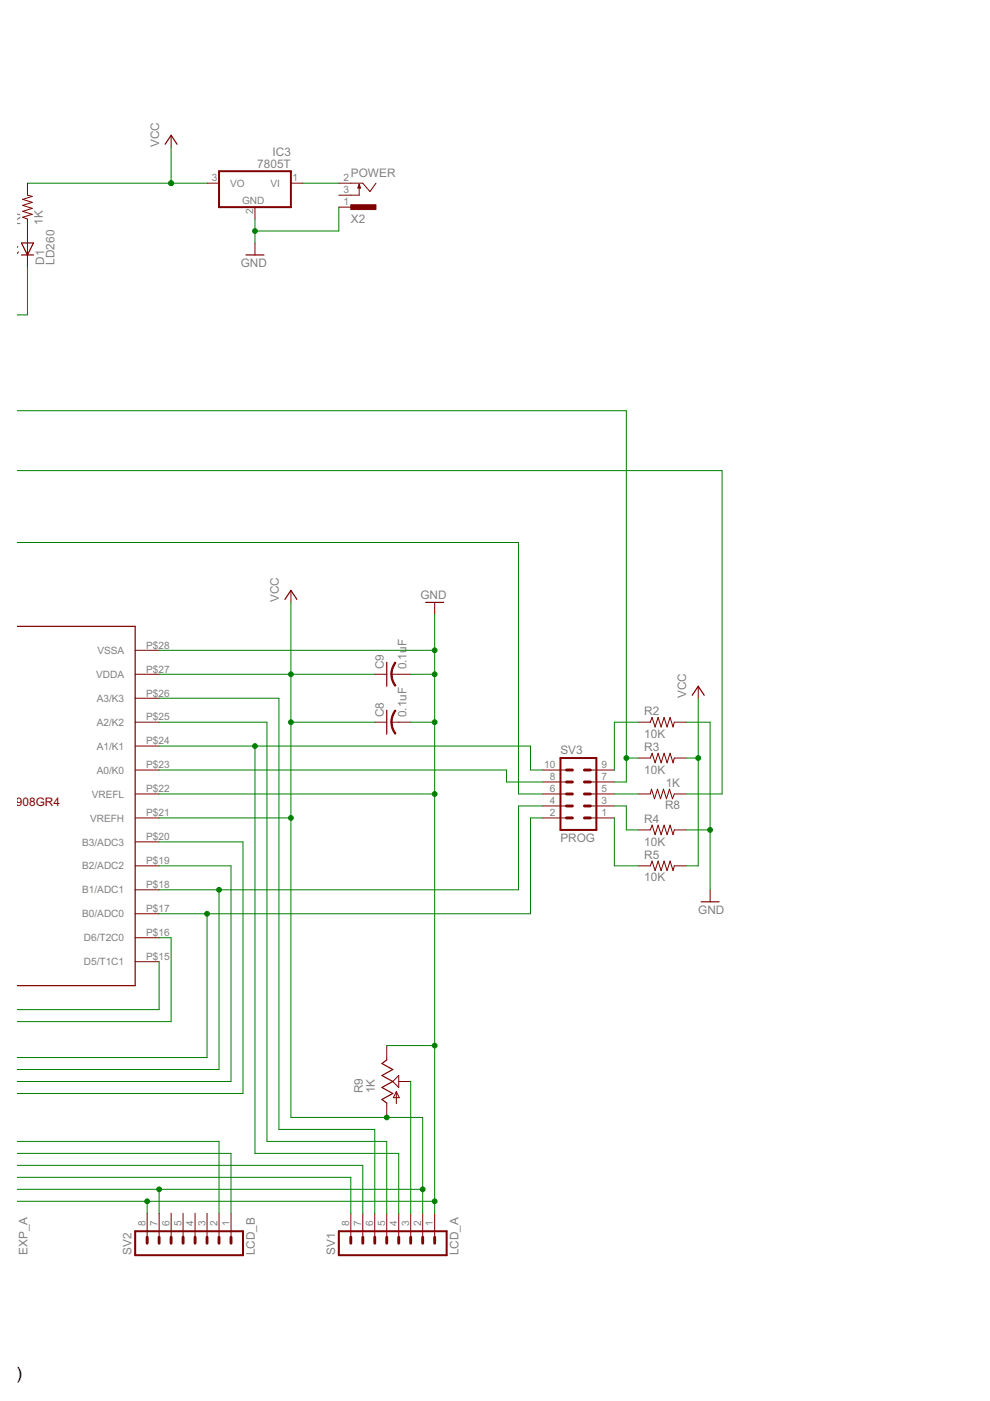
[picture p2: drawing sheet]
<svg xmlns="http://www.w3.org/2000/svg" width="210mm" height="297mm" viewBox="0 0 210 297" stroke-linecap="round" stroke-linejoin="round" font-family="sans-serif">
<g fill="#800000" stroke="#800000" stroke-width=".21">
<path d="M28.7 203.9h5z"/>
<path d="M28.7 198.8h5z"/>
<path d="M28.7 193.7h5z"/>
<path d="M28.7 188.7h5z"/>
<path d="M28.7 183.6h5z"/>
<path d="M28.7 178.5h5z"/>
<path d="M28.7 173.4h5z"/>
<path d="M28.7 168.3h5z"/>
<path d="M28.7 163.3h5z"/>
<path d="M28.7 158.2h5z"/>
<path d="M28.7 153.1h5z"/>
<path d="M28.7 148h5z"/>
<path d="M28.7 143h5z"/>
<path d="M28.7 137.9h5z"/>
<path d="M143 153.1h2.5z"/>
<path d="M135.3 153.1h2.6z"/>
<path d="M138.3 152.1l-.4 1z"/>
<path d="M138.3 152.1l.6 2z"/>
<path d="M139.5 152.1l-.6 2z"/>
<path d="M139.5 152.1l.7 2z"/>
<path d="M140.8 152.1l-.6 2z"/>
<path d="M140.8 152.1l.6 2z"/>
<path d="M142.1 152.1l-.7 2z"/>
<path d="M142.1 152.1l.6 2z"/>
<path d="M143 153.1l-.3 1z"/>
<path d="M36.3 28.7v2.5z"/>
<path d="M143 160.7h2.5z"/>
<path d="M135.3 160.7h2.6z"/>
<path d="M138.3 159.7l-.4 1z"/>
<path d="M138.3 159.7l.6 2z"/>
<path d="M139.5 159.7l-.6 2z"/>
<path d="M139.5 159.7l.7 2z"/>
<path d="M140.8 159.7l-.6 2z"/>
<path d="M140.8 159.7l.6 2z"/>
<path d="M142.1 159.7l-.7 2z"/>
<path d="M142.1 159.7l.6 2z"/>
<path d="M143 160.7l-.3 1z"/>
<path d="M143 176h2.5z"/>
<path d="M135.3 176h2.6z"/>
<path d="M138.3 174.9l-.4 1.1z"/>
<path d="M138.3 174.9l.6 2.1z"/>
<path d="M139.5 174.9l-.6 2.1z"/>
<path d="M139.5 174.9l.7 2.1z"/>
<path d="M140.8 174.9l-.6 2.1z"/>
<path d="M140.8 174.9l.6 2.1z"/>
<path d="M142.1 174.9l-.7 2.1z"/>
<path d="M142.1 174.9l.6 2.1z"/>
<path d="M143 176l-.3 1z"/>
<path d="M143 183.6h2.5z"/>
<path d="M135.3 183.6h2.6z"/>
<path d="M138.3 182.6l-.4 1z"/>
<path d="M138.3 182.6l.6 2z"/>
<path d="M139.5 182.6l-.6 2z"/>
<path d="M139.5 182.6l.7 2z"/>
<path d="M140.8 182.6l-.6 2z"/>
<path d="M140.8 182.6l.6 2z"/>
<path d="M142.1 182.6l-.7 2z"/>
<path d="M142.1 182.6l.6 2z"/>
<path d="M143 183.6l-.3 1z"/>
<path d="M61.7 125.2v2.5z"/>
<path d="M92.2 127.7v2.6z"/>
<path d="M61.7 38.8h2.5z"/>
<path d="M54.1 43.9v2.5z"/>
<path d="M43.9 38.8h2.5z"/>
<path d="M54.1 51.5v2.6z"/>
<path d="M5.8 38.8v2.6z"/>
<path d="M5.8 46.4v2.6z"/>
<path d="M4.8 46.1l1 .3z"/>
<path d="M4.8 46.1l2-.7z"/>
<path d="M4.8 44.8l2 .6z"/>
<path d="M4.8 44.8l2-.6z"/>
<path d="M4.8 43.5l2 .7z"/>
<path d="M4.8 43.5l2-.6z"/>
<path d="M4.8 42.3l2 .6z"/>
<path d="M4.8 42.3l2-.7z"/>
<path d="M5.8 41.4l1 .2z"/>
<path d="M5.8 54.1v2.5z"/>
<path d="M5.8 49v2.5z"/>
<path d="M5.8 51.5v2.6z"/>
<path d="M3.8 52.3v1.4z"/>
<path d="M3.9 53.4l-.1 1.4z"/>
<path d="M83 153.1h1.5z"/>
<path d="M79.5 153.1h2.5z"/>
<path d="M84.5 153.1h2.6z"/>
<path d="M83 143h1.5z"/>
<path d="M79.5 143h2.5z"/>
<path d="M84.5 143h2.6z"/>
<path d="M71.8 43.9h2.6z"/>
<path d="M71.8 38.8h2.6z"/>
<path d="M71.8 41.4h2.6z"/>
<path d="M74.4 38.8h2.5z"/>
<path d="M76.9 38.8l1.5 1.8z"/>
<path d="M79.7 38.8l-1.3 1.8z"/>
<path d="M74.4 41.4h1.8z"/>
<path d="M76.2 39.1v2.3z"/>
<path d="M135.3 168.3h2.6z"/>
<path d="M143 168.3h2.5z"/>
<path d="M143 168.3l-.4 1.1z"/>
<path d="M141.9 167.3l.7 2.1z"/>
<path d="M141.9 167.3l-.6 2.1z"/>
<path d="M140.7 167.3l.6 2.1z"/>
<path d="M140.7 167.3l-.7 2.1z"/>
<path d="M139.4 167.3l.6 2.1z"/>
<path d="M139.4 167.3l-.6 2.1z"/>
<path d="M138.1 167.3l.7 2.1z"/>
<path d="M138.1 167.3l-.2 1z"/>
<path d="M125.2 173.4h5.1z"/>
<path d="M125.2 170.9h5.1z"/>
<path d="M125.2 168.3h5.1z"/>
<path d="M115 173.4h5.1z"/>
<path d="M115 170.9h5.1z"/>
<path d="M115 168.3h5.1z"/>
<path d="M125.2 165.8h5.1z"/>
<path d="M125.2 163.3h5.1z"/>
<path d="M115 165.8h5.1z"/>
<path d="M115 163.3h5.1z"/>
<path d="M150.6 188.7v2.5z"/>
<path d="M148 145.5v2.5z"/>
<path d="M92.2 257.2v5.1z"/>
<path d="M89.6 257.2v5.1z"/>
<path d="M87.1 257.2v5.1z"/>
<path d="M84.5 257.2v5.1z"/>
<path d="M82 257.2v5.1z"/>
<path d="M79.5 257.2v5.1z"/>
<path d="M76.9 257.2v5.1z"/>
<path d="M74.4 257.2v5.1z"/>
<path d="M49 257.2v5.1z"/>
<path d="M46.4 257.2v5.1z"/>
<path d="M43.9 257.2v5.1z"/>
<path d="M41.4 257.2v5.1z"/>
<path d="M38.8 257.2v5.1z"/>
<path d="M36.3 257.2v5.1z"/>
<path d="M33.7 257.2v5.1z"/>
<path d="M31.2 257.2v5.1z"/>
<path d="M82 234.4v2.5z"/>
<path d="M82 221.7v2.5z"/>
<path d="M84.5 229.3h2.6z"/>
<path d="M82 233.9v.5z"/>
<path d="M82 224.2v.5z"/>
<path d="M83.3 229.3l1.2-1.3z"/>
<path d="M83.3 229.3l1.2 1.3z"/>
<path d="M84.5 228v2.6z"/>
<path d="M84 231.5v2.5z"/>
<path d="M84 231.5l.7 1.2z"/>
<path d="M83.4 232.7h1.3z"/>
<path d="M84 231.5l-.6 1.2z"/>
<path d="M83.8 150.5l.1 .2-.6 1.4-.2 1h-.2l.2-1.4z" fill-rule="evenodd"/>
<path d="M82.9 153.1h.2l.2 1 .6 1.4-.1 .2-.7-1.2z" fill-rule="evenodd"/>
<path d="M83.8 140.4l.1 .1-.6 1.4-.2 1.1h-.2l.2-1.4z" fill-rule="evenodd"/>
<path d="M82.9 143h.2l.2 1 .6 1.4-.1 .1-.7-1.2z" fill-rule="evenodd"/>
</g>
<g fill="#800000" stroke="#800000" stroke-width=".25">
<path d="M3.8 132.8h24.9z"/>
<path d="M28.7 132.8v76.2z"/>
<path d="M3.8 209h24.9z"/>
<path d="M36.3 28.7l1.2 1.9z"/>
<path d="M36.3 28.7l-1.3 1.9z"/>
<path d="M61.7 125.2l1.2 1.9z"/>
<path d="M61.7 125.2l-1.3 1.9z"/>
<path d="M90.3 127.7h3.8z"/>
<path d="M52.2 54.1h3.8z"/>
<path d="M7.1 51.5l-1.3 2.6z"/>
<path d="M4.6 51.5l1.2 2.6z"/>
<path d="M5.8 54.1h1.3z"/>
<path d="M4.6 54.1h1.2z"/>
<path d="M5.8 51.5h1.3z"/>
<path d="M4.6 51.5h1.2z"/>
<path d="M82 150.6v5.1z"/>
<path d="M82 140.4v5.1z"/>
<path d="M76.2 39.1l.2 .8z"/>
<path d="M75.9 39.9h.5z"/>
<path d="M76.2 39.1l-.3 .8z"/>
<path d="M148.7 191.2h3.8z"/>
<path d="M148 145.5l1.3 1.9z"/>
<path d="M148 145.5l-1.2 1.9z"/>
<path d="M81 233.1l1 .8z"/>
<path d="M81 233.1l2.3-1.3z"/>
<path d="M81 230.6l2.3 1.2z"/>
<path d="M81 230.6l2.3-1.3z"/>
<path d="M81 228l2.3 1.3z"/>
<path d="M81 228l2.3-1.2z"/>
<path d="M81 225.5l2.3 1.3z"/>
<path d="M81 225.5l1-.8z"/>
</g>
<g fill="#800000" stroke="#800000" stroke-width=".42">
<path d="M46.4 43.9h15.3z"/>
<path d="M46.4 36.3v7.6z"/>
<path d="M46.4 36.3h15.3z"/>
<path d="M61.7 36.3v7.6z"/>
<path d="M118.8 176h7.6z"/>
<path d="M118.8 160.7v15.3z"/>
<path d="M126.4 160.7v15.3z"/>
<path d="M118.8 160.7h7.6z"/>
<path d="M94.7 261v5.1z"/>
<path d="M71.8 266.1h22.9z"/>
<path d="M71.8 261h22.9z"/>
<path d="M71.8 261v5.1z"/>
<path d="M51.5 261v5.1z"/>
<path d="M28.7 266.1h22.8z"/>
<path d="M28.7 261h22.8z"/>
<path d="M28.7 261v5.1z"/>
</g>
<path d="M74.4 43.4h5.3v1h-5.3z" fill="#800000" stroke="#800000" stroke-width=".21"/>
<g fill="#800000" stroke="#800000" stroke-width=".61">
<path d="M123.9 168.3h1.3z"/>
<path d="M123.9 170.9h1.3z"/>
<path d="M123.9 173.4h1.3z"/>
<path d="M120.1 168.3h1.3z"/>
<path d="M120.1 170.9h1.3z"/>
<path d="M120.1 173.4h1.3z"/>
<path d="M123.9 163.3h1.3z"/>
<path d="M123.9 165.8h1.3z"/>
<path d="M120.1 163.3h1.3z"/>
<path d="M120.1 165.8h1.3z"/>
<path d="M87.1 262.3v1.3z"/>
<path d="M89.6 262.3v1.3z"/>
<path d="M92.2 262.3v1.3z"/>
<path d="M82 262.3v1.3z"/>
<path d="M84.5 262.3v1.3z"/>
<path d="M74.4 262.3v1.3z"/>
<path d="M76.9 262.3v1.3z"/>
<path d="M79.5 262.3v1.3z"/>
<path d="M43.9 262.3v1.3z"/>
<path d="M46.4 262.3v1.3z"/>
<path d="M49 262.3v1.3z"/>
<path d="M38.8 262.3v1.3z"/>
<path d="M41.4 262.3v1.3z"/>
<path d="M31.2 262.3v1.3z"/>
<path d="M33.7 262.3v1.3z"/>
<path d="M36.3 262.3v1.3z"/>
</g>
<g fill="#008000" stroke="#008000" stroke-width=".21">
<path d="M5.8 56.6v10.2z"/>
<path d="M3.8 66.8h2z"/>
<path d="M71.8 43.9v5.1z"/>
<path d="M54.1 49h17.7z"/>
<path d="M54.1 49v2.5z"/>
<path d="M54.1 46.4v2.6z"/>
<path d="M145.5 153.1h5.1z"/>
<path d="M145.5 176h5.1z"/>
<path d="M150.6 153.1v22.9z"/>
<path d="M150.6 176v12.7z"/>
<path d="M87.1 153.1h5.1z"/>
<path d="M87.1 143h5.1z"/>
<path d="M92.2 130.3v7.6z"/>
<path d="M33.7 137.9h58.5z"/>
<path d="M92.2 137.9v5.1z"/>
<path d="M92.2 143v10.1z"/>
<path d="M33.7 168.3h58.5z"/>
<path d="M92.2 153.1v15.2z"/>
<path d="M92.2 168.3v53.4z"/>
<path d="M92.2 221.7v33z"/>
<path d="M92.2 254.7v2.5z"/>
<path d="M82 221.7h10.2z"/>
<path d="M31.2 254.7v2.5z"/>
<path d="M31.2 254.7h61z"/>
<path d="M3.8 254.7h27.4z"/>
<path d="M5.8 38.8h30.5z"/>
<path d="M36.3 38.8h7.6z"/>
<path d="M36.3 31.2v7.6z"/>
<path d="M145.5 160.7h2.5z"/>
<path d="M148 148v12.7z"/>
<path d="M145.5 183.6h2.5z"/>
<path d="M148 160.7v22.9z"/>
<path d="M61.7 127.7v15.3z"/>
<path d="M61.7 143h17.8z"/>
<path d="M33.7 143h28z"/>
<path d="M61.7 153.1h17.8z"/>
<path d="M61.7 143v10.1z"/>
<path d="M33.7 173.4h28z"/>
<path d="M61.7 153.1v20.3z"/>
<path d="M61.7 173.4v63.5z"/>
<path d="M89.6 252.2v5z"/>
<path d="M89.6 236.9v15.3z"/>
<path d="M61.7 236.9h20.3z"/>
<path d="M82 236.9h7.6z"/>
<path d="M33.7 252.2h55.9z"/>
<path d="M33.7 252.2v5z"/>
<path d="M3.8 252.2h29.9z"/>
<path d="M33.7 163.3h73.7z"/>
<path d="M107.4 163.3v2.5z"/>
<path d="M107.4 165.8h7.6z"/>
<path d="M33.7 193.7h10.2z"/>
<path d="M43.9 193.7h68.6z"/>
<path d="M112.5 173.4v20.3z"/>
<path d="M112.5 173.4h2.5z"/>
<path d="M43.9 193.7v30.5z"/>
<path d="M3.8 224.2h40.1z"/>
<path d="M109.9 170.9h5.1z"/>
<path d="M109.9 170.9v17.8z"/>
<path d="M33.7 188.7h12.7z"/>
<path d="M46.4 188.7h63.5z"/>
<path d="M46.4 188.7v38.1z"/>
<path d="M3.8 226.8h42.6z"/>
<path d="M109.9 168.3h5.1z"/>
<path d="M3.8 115h106.1z"/>
<path d="M109.9 115v53.3z"/>
<path d="M59.1 148v91.5z"/>
<path d="M33.7 148h25.4z"/>
<path d="M59.1 239.5h20.4z"/>
<path d="M79.5 239.5v17.7z"/>
<path d="M64.2 38.8h7.6z"/>
<path d="M3.8 247.1h73.1z"/>
<path d="M76.9 247.1v10.1z"/>
<path d="M145.5 168.3h7.6z"/>
<path d="M153.1 99.8v68.5z"/>
<path d="M3.8 99.8h149.3z"/>
<path d="M33.7 158.2h20.4z"/>
<path d="M112.5 163.3h2.5z"/>
<path d="M112.5 158.2v5.1z"/>
<path d="M54.1 158.2h58.4z"/>
<path d="M54.1 158.2v86.3z"/>
<path d="M54.1 244.5h30.4z"/>
<path d="M84.5 244.5v12.7z"/>
<path d="M33.7 153.1h22.9z"/>
<path d="M56.6 153.1v88.9z"/>
<path d="M56.6 242h25.4z"/>
<path d="M82 242v15.2z"/>
<path d="M130.3 168.3h5z"/>
<path d="M130.3 165.8h2.5z"/>
<path d="M132.8 160.7v5.1z"/>
<path d="M132.8 160.7h2.5z"/>
<path d="M132.8 87.1v73.6z"/>
<path d="M3.8 87.1h129z"/>
<path d="M130.3 170.9h2.5z"/>
<path d="M132.8 170.9v5.1z"/>
<path d="M132.8 176h2.5z"/>
<path d="M130.3 183.6h5z"/>
<path d="M130.3 173.4v10.2z"/>
<path d="M130.3 153.1v10.2z"/>
<path d="M130.3 153.1h5z"/>
<path d="M3.8 242h42.6z"/>
<path d="M46.4 242v15.2z"/>
<path d="M3.8 244.5h45.2z"/>
<path d="M49 244.5v12.7z"/>
<path d="M3.8 249.6h70.6z"/>
<path d="M74.4 249.6v7.6z"/>
<path d="M87.1 229.3v27.9z"/>
<path d="M33.7 198.8h2.6z"/>
<path d="M36.3 198.8v17.8z"/>
<path d="M3.8 216.6h32.5z"/>
<path d="M33.7 178.5h17.8z"/>
<path d="M51.5 178.5v53.3z"/>
<path d="M3.8 231.8h47.7z"/>
<path d="M33.7 183.6h15.3z"/>
<path d="M49 183.6v45.7z"/>
<path d="M3.8 229.3h45.2z"/>
<path d="M33.7 203.9v10.2z"/>
<path d="M3.8 214.1h29.9z"/>
<circle cx="54.1" cy="49" r=".51"/>
<circle cx="150.6" cy="176" r=".51"/>
<circle cx="92.2" cy="137.9" r=".51"/>
<circle cx="92.2" cy="143" r=".51"/>
<circle cx="92.2" cy="153.1" r=".51"/>
<circle cx="92.2" cy="168.3" r=".51"/>
<circle cx="92.2" cy="221.7" r=".51"/>
<circle cx="92.2" cy="254.7" r=".51"/>
<circle cx="31.2" cy="254.7" r=".51"/>
<circle cx="36.3" cy="38.8" r=".51"/>
<circle cx="148" cy="160.7" r=".51"/>
<circle cx="61.7" cy="143" r=".51"/>
<circle cx="61.7" cy="153.1" r=".51"/>
<circle cx="61.7" cy="173.4" r=".51"/>
<circle cx="82" cy="236.9" r=".51"/>
<circle cx="89.6" cy="252.2" r=".51"/>
<circle cx="33.7" cy="252.2" r=".51"/>
<circle cx="43.9" cy="193.7" r=".51"/>
<circle cx="46.4" cy="188.7" r=".51"/>
<circle cx="54.1" cy="158.2" r=".51"/>
<circle cx="132.8" cy="160.7" r=".51"/>
</g>
<text font-size="4" x=".6" y="292.4">/1)</text>
<g font-size="2.8" fill="#808080">
<text x="33.7" y="31.2" transform="rotate(-90 33.7 31.2)">VCC</text>
<text x="54.5" y="35.7">7805T</text>
<text x="57.8" y="33.1">IC3</text>
<text x="74.4" y="37.6">POWER</text>
<text x="4.3" y="47.7" transform="rotate(-90 4.3 47.7)">R7</text>
<text x="9.1" y="47.7" transform="rotate(-90 9.1 47.7)">1K</text>
<text x="74.4" y="47.2">X2</text>
<text x="-.8" y="56.1" transform="rotate(-90 -.8 56.1)">D2</text>
<text x="9.4" y="56.1" transform="rotate(-90 9.4 56.1)">D1</text>
<text x="11.5" y="56.1" transform="rotate(-90 11.5 56.1)">LD260</text>
<text x="51.1" y="56.6">GND</text>
<text x="59.1" y="127.7" transform="rotate(-90 59.1 127.7)">VCC</text>
<text x="89.2" y="127">GND</text>
<text x="86.2" y="137" transform="rotate(-90 86.2 137)">F</text>
<text x="81.4" y="141.9" transform="rotate(-90 81.4 141.9)">C9</text>
<text x="86.2" y="141.9" transform="rotate(-90 86.2 141.9)">0.1u</text>
<text x="145.5" y="148" transform="rotate(-90 145.5 148)">VCC</text>
<text x="81.4" y="152.1" transform="rotate(-90 81.4 152.1)">C8</text>
<text x="86.2" y="152.1" transform="rotate(-90 86.2 152.1)">0.1uF</text>
<text x="136.6" y="151.6">R2</text>
<text x="118.8" y="160">SV3</text>
<text x="136.6" y="156.4">10K</text>
<text x="136.6" y="159.2">R3</text>
<text x="136.6" y="164">10K</text>
<text x="141.2" y="166.8">1K</text>
<text x="141" y="171.6">R8</text>
<text x="118.8" y="178.5">PROG</text>
<text x="136.6" y="179.3">10K</text>
<text x="136.6" y="174.5">R4</text>
<text x="136.6" y="182.1">R5</text>
<text x="136.6" y="186.9">10K</text>
<text x="148" y="193.7">GND</text>
<text x="76.9" y="231.8" transform="rotate(-90 76.9 231.8)">R9</text>
<text x="79.5" y="231.8" transform="rotate(-90 79.5 231.8)">1K</text>
<text x="5.8" y="266.1" transform="rotate(-90 5.8 266.1)">EXP_A</text>
<text x="27.9" y="266.1" transform="rotate(-90 27.9 266.1)">SV2</text>
<text x="54.1" y="266.1" transform="rotate(-90 54.1 266.1)">LCD_B</text>
<text x="71.1" y="266.1" transform="rotate(-90 71.1 266.1)">SV1</text>
<text x="97.2" y="266.1" transform="rotate(-90 97.2 266.1)">LCD_A</text>
</g>
<text font-size="2.8" fill="#800000" x="-.2" y="170.9">HC908GR4</text>
<g font-size="2.4" fill="#808080">
<text x="44.9" y="38.5">3</text>
<text x="48.8" y="39.6">VO</text>
<text x="57.3" y="39.6">VI</text>
<text x="62" y="38.5">1</text>
<text x="72.8" y="38.5">2</text>
<text x="72.8" y="41">3</text>
<text x="51.3" y="43.1">GND</text>
<text x="53.7" y="45.5" transform="rotate(-90 53.7 45.5)">2</text>
<text x="72.8" y="43.6">1</text>
<text x="31" y="137.5">P$28</text>
<text x="20.4" y="143.7">VDDA</text>
<text x="20.7" y="138.6">VSSA</text>
<text x="31" y="142.6">P$27</text>
<text x="20.5" y="148.8">A3/K3</text>
<text x="31" y="147.7">P$26</text>
<text x="20.5" y="153.9">A2/K2</text>
<text x="31" y="152.8">P$25</text>
<text x="20.5" y="159">A1/K1</text>
<text x="31" y="157.8">P$24</text>
<text x="20.5" y="164">A0/K0</text>
<text x="31" y="168">P$22</text>
<text x="31" y="162.9">P$23</text>
<text x="115.4" y="162.9">10</text>
<text x="116.6" y="168">6</text>
<text x="116.6" y="165.5">8</text>
<text x="127.5" y="168">5</text>
<text x="127.5" y="165.5">7</text>
<text x="127.5" y="162.9">9</text>
<text x="19.5" y="169.1">VREFL</text>
<text x="31" y="173.1">P$21</text>
<text x="116.6" y="173.1">2</text>
<text x="116.6" y="170.5">4</text>
<text x="127.5" y="173.1">1</text>
<text x="127.5" y="170.5">3</text>
<text x="17.4" y="179.3">B3/ADC3</text>
<text x="19.1" y="174.2">VREFH</text>
<text x="31" y="178.1">P$20</text>
<text x="17.4" y="184.3">B2/ADC2</text>
<text x="31" y="183.2">P$19</text>
<text x="17.4" y="189.4">B1/ADC1</text>
<text x="31" y="188.3">P$18</text>
<text x="17.4" y="194.5">B0/ADC0</text>
<text x="31" y="193.4">P$17</text>
<text x="17.8" y="199.6">D6/T2C0</text>
<text x="31" y="203.5">P$15</text>
<text x="31" y="198.5">P$16</text>
<text x="17.8" y="204.7">D5/T1C1</text>
<text x="30.9" y="260" transform="rotate(-90 30.9 260)">8</text>
<text x="33.4" y="260" transform="rotate(-90 33.4 260)">7</text>
<text x="35.9" y="260" transform="rotate(-90 35.9 260)">6</text>
<text x="38.5" y="260" transform="rotate(-90 38.5 260)">5</text>
<text x="41" y="260" transform="rotate(-90 41 260)">4</text>
<text x="43.5" y="260" transform="rotate(-90 43.5 260)">3</text>
<text x="46.1" y="260" transform="rotate(-90 46.1 260)">2</text>
<text x="48.6" y="260" transform="rotate(-90 48.6 260)">1</text>
<text x="74" y="260" transform="rotate(-90 74 260)">8</text>
<text x="76.6" y="260" transform="rotate(-90 76.6 260)">7</text>
<text x="79.1" y="260" transform="rotate(-90 79.1 260)">6</text>
<text x="81.6" y="260" transform="rotate(-90 81.6 260)">5</text>
<text x="84.2" y="260" transform="rotate(-90 84.2 260)">4</text>
<text x="86.7" y="260" transform="rotate(-90 86.7 260)">3</text>
<text x="89.3" y="260" transform="rotate(-90 89.3 260)">2</text>
<text x="91.8" y="260" transform="rotate(-90 91.8 260)">1</text>
</g>
</svg>
